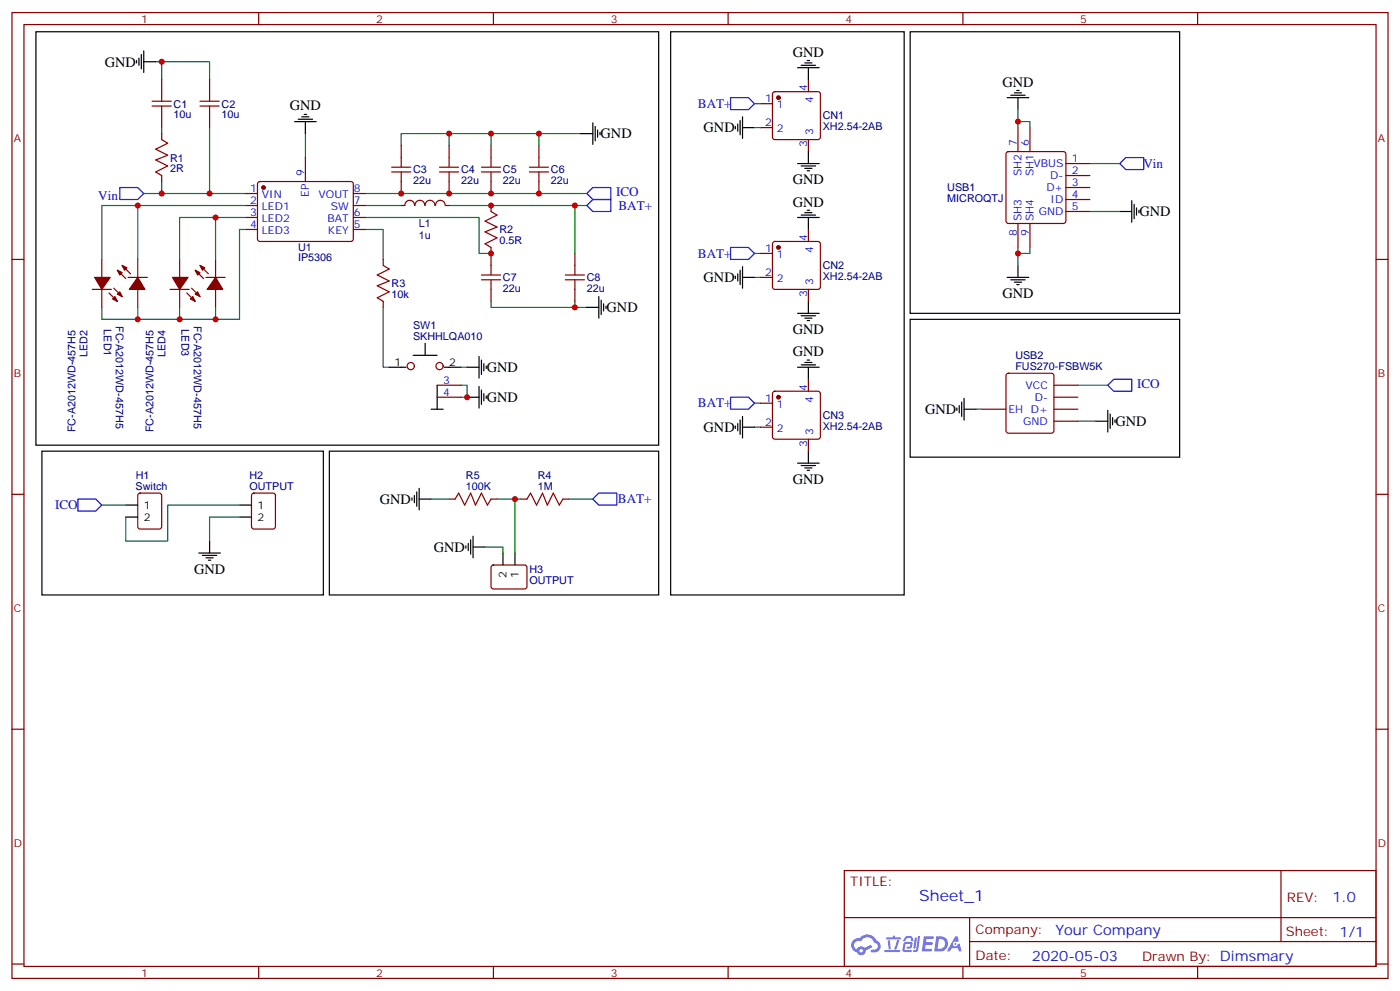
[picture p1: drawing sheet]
<svg xmlns="http://www.w3.org/2000/svg" width="412mm" height="292mm" viewBox="0 0 412 292" stroke-linecap="round" stroke-linejoin="round" font-family="sans-serif">
<g fill="none" stroke="#870000" stroke-width=".35">
<path d="M3.5 3.7h405.4v284.3h-405.4zM7.1 7.2h398.2v277.3h-398.2zM76.2 3.7v3.5M145.3 3.7v3.5M214.5 3.7v3.5M283.6 3.7v3.5M352.8 3.7v3.5M3.5 76.4h3.6M405.3 76.4h3.6M3.5 145.5h3.6M405.3 145.5h3.6M3.5 214.7h3.6"/>
<path d="M405.3 214.7h3.6M248.7 256.3h156.6v28.2h-156.6zM377.3 256.3v20.9M248.7 270.1h156.5M285.6 277.2h119.6M285.6 270.1v14.2M3.5 283.8h3.6M76.2 284.5v3.5M145.3 284.5v3.5M214.5 284.5v3.5M283.6 284.5v3.5M352.8 284.5v3.5"/>
<path d="M405.3 283.8h3.6"/>
</g>
<g fill="#5487ff">
<path d="M272.1 275.6h2.6l.3 .2-.1 .6h-2l-.1 1h1.6l.4 .4-.4 .3h-1.7l-.2 1.2 1.8 .1 .3 .3-.2 .4h-2.9z"/>
<path d="M281.4 275.7h.7l.4 1.3-.7 .3a.74 .74 0 0 0-1.1 .3 .74 .74 0 0 0 .5 1.1 .74 .74 0 0 0 .9-.7l.5-.3 .7 2.4h-.9l-.2-1h-1.9l-.5 1h-.9z"/>
<path d="M269.5 276.1h.6l-.4 2.9a.31 .31 0 0 1-.3 .3 .31 .31 0 0 1-.3-.3z"/>
<path d="M270.4 275.6h.6l-.5 4a.89 .89 0 0 1-.7 .7 .89 .89 0 0 1-.9-.3l1-.5z"/>
<path d="M266.8 275.8l.6-.2 1.2 .1 .5 1.3-.6 .1-.4-.9-1 .1a.95 .95 0 0 1-1 .8l-.1-.2z"/>
<path d="M266.4 277.5l1.8-.2a1.04 1.04 0 0 1 .6 1.1 1.04 1.04 0 0 1-.8 .9h-.7a.29 .29 0 0 1-.3-.4 .29 .29 0 0 1 .3-.2h.7l.2-.8h-1.4l-.4 1.7 1.9 .1a.29 .29 0 0 1 .3 .3 .29 .29 0 0 1-.3 .3h-2l-.4-.3 .2-2.1z"/>
<path d="M260.5 279.7h4.4a.3 .3 0 0 1 .3 .3 .3 .3 0 0 1-.3 .3h-4.3z"/>
<path d="M264.3 276.8h.6l-.5 1.6a1.02 1.02 0 0 1-.7 1.2l-.2-.3z"/>
<path d="M261.5 276.8h.6l.3 2.4-.3 .3-.3-.2z"/>
<path d="M261.1 276h1.9l.2-.5h.5l-.1 .5h1.5a.29 .29 0 0 1 .3 .3 .29 .29 0 0 1-.3 .3h-3.9z"/>
<path d="M275.8 275.6l-.6 4.5h1.4a2.27 2.27 0 0 0 2.7-2.3 2.27 2.27 0 0 0-2.7-2.2zM276.6 276.4a1.5 1.5 0 0 1 1.8 1.6 1.5 1.5 0 0 1-1.9 1.3h-.3z"/>
<path d="M251.4 276.8a2.09 2.09 0 0 0 1 3.5 1.37 1.37 0 0 0 1.5 .9 1.37 1.37 0 0 0 1.1-1.4l2-1-.5-.7-1.8 1a1.4 1.4 0 0 0-2.3 .4 1.32 1.32 0 0 1-.6-1.9 1.32 1.32 0 0 1 1.9-.4 2.02 2.02 0 0 1 2-1.3 2.02 2.02 0 0 1 1.8 1.6 1.09 1.09 0 0 1 1.1 1.4 1.09 1.09 0 0 1-1.6 .7 .41 .41 0 0 0-.5 .3 .41 .41 0 0 0 .4 .5 1.89 1.89 0 0 0 2.4-1.2 1.89 1.89 0 0 0-1.2-2.4 2.98 2.98 0 0 0-5-.6l-1 .1zM253.2 279.9a.52 .52 0 0 1 1 0 .52 .52 0 0 1-1 0z"/>
<circle cx="281.4" cy="277.9" r=".28"/>
</g>
<path d="M215.2 28.8h5.3l1.7 1.7-1.7 1.8h-5.3zM35.3 55.2h5.3l1.7 1.8-1.7 1.7h-5.3zM172.9 57l1.7-1.8h5.3v3.5h-5.3zM329.8 48.2l1.8-1.8h5.3v3.5h-5.3zM172.9 60.5l1.7-1.8h5.3v3.6h-5.3zM215.2 72.8h5.3l1.7 1.8-1.7 1.8h-5.3zM215.2 116.9h5.3l1.7 1.8-1.7 1.8h-5.3zM326.3 113.4l1.8-1.7h5.3v3.5h-5.3zM22.9 146.9h5.3l1.8 1.8-1.8 1.8h-5.3zM174.6 146.9l1.8-1.7h5.3v3.5h-5.3z" fill="none" stroke="#00f" stroke-width=".35"/>
<g fill="none" stroke="#000" stroke-width=".35">
<path d="M10.6 9.3h183.4v121.8h-183.4zM40.2 17.8v.7M40.9 17.1v2.1M41.6 16.1v4.2M42.3 18.2h3.6M42.3 15v6.3M197.6 9.3h68.7v165.9h-68.7zM234.9 19.9h6.4M236 19.2h4.2M237.1 18.5h2.1M237.8 17.8h.7M238.1 19.9v3.6"/>
<path d="M86.8 35.8h6.3M87.8 35.1h4.3M88.9 34.4h2.1M89.6 33.7h.7M90 35.8v3.5M171.1 39.3h3.5M174.6 36.2v6.3M175.3 37.2v4.3M176 38.3v2.1M176.7 39v.7M216.6 37.2v.7M217.3 36.5v2.1"/>
<path d="M218 35.5v4.2M218.7 37.6h3.5M218.7 34.4v6.3M296.7 28.8h6.3M297.7 28h4.3M298.8 27.3h2.1M299.5 26.6h.7M299.9 28.8v3.5M234.9 48.2h6.4M236 48.9h4.2M237.1 49.6h2.1M237.8 50.3h.7"/>
<path d="M238.1 44.6v3.6M333.4 59.1v6.3M218 79.6v4.2M218.7 78.5v6.3M234.9 64h6.4M236 63.3h4.2M237.1 62.6h2.1M237.8 61.9h.7M238.1 64v3.6M299.9 78.1v3.6M329.8 62.3h3.6M334.1 60.1v4.3"/>
<path d="M334.8 61.2v2.1M335.5 61.9v.7M172.9 90.5h3.5M176.4 87.3v6.4M177.1 88.4v4.2M177.8 89.4v2.1M178.5 90.1v.7M216.6 81.3v.7M217.3 80.6v2.1M218.7 81.7h3.5M234.9 92.3h6.4M236 93h4.2"/>
<path d="M237.1 93.7h2.1M237.8 94.4h.7M238.1 88.7v3.6M296.7 81.7h6.3M297.7 82.4h4.3M298.8 83.1h2.1M299.5 83.8h.7M114.7 108.1h4.9M121.7 104.6h7.1M125.2 101.1v3.5M128.8 113.4v7.1M130.9 108.1h4.9"/>
<path d="M137.6 108.1h3.5M137.6 116.9h3.5M141.1 105v6.3M141.1 113.8v6.3M141.8 106v4.2M141.8 114.8v4.3M142.5 107.1v2.1M142.5 115.9v2.1M143.2 107.8v.7M143.2 116.6v.7M234.9 108.1h6.4M236 107.4h4.2"/>
<path d="M237.1 106.7h2.1M237.8 106h.7M238.1 108.1v3.6M282.6 119.4v2.1M283.3 118.4v4.2M284 117.3v6.3M12.3 132.8h82.9v42.4h-82.9zM97 132.8h97v42.4h-97zM127 120.5h3.5M216.6 125.4v.7M217.3 124.7v2.1M218 123.6v4.3"/>
<path d="M218.7 122.6v6.3M218.7 125.8h3.5M234.9 136.3h6.4M236 137.1h4.2M237.1 137.8h2.1M237.8 138.5h.7M238.1 132.8v3.5M281.9 120.1v.7M284 120.5h3.5M322.8 124h3.5M326.3 120.8v6.4M327 121.9v4.2"/>
<path d="M327.7 122.9v2.2M328.4 123.6v.8M37 148.7h3.6M37 152.2h3.6M61.7 159.3v3.5M70.6 148.7h3.5M70.6 152.2h3.5M121.4 146.6v.7M122.1 145.9v2.1M122.8 144.8v4.2M123.5 146.9h3.5M123.5 143.8v6.3"/>
<path d="M137.9 160v2.1M138.6 158.9v4.3M139.3 157.9v6.3M58.6 162.8h6.3M59.6 163.5h4.3M60.7 164.2h2.1M61.4 164.9h.7M137.2 160.7v.7M139.3 161h3.6M148.2 162.8v3.5M151.7 162.8v3.5"/>
</g>
<g fill="none" stroke="#008700" stroke-width=".35">
<path d="M45.9 18.2h15.8v5.3M47.6 18.2v5.3M47.6 37.6v1.7M61.7 37.6v19.4M90 39.3v7.1M132.3 39.3v3.6M144.6 39.3v3.6M158.7 39.3v3.6M171.1 39.3h-52.9v3.6M222.2 30.5h1.8M222.2 37.6h1.8M299.9 35.8h3.5v1.8"/>
<path d="M299.9 32.3v5.3M42.3 57h30M47.6 53.4v3.6M107.6 57h65.3M321 48.2h8.8M40.6 60.5v15.9M63.5 64v12.4M72.3 67.6h-1.7v26.4h-40.6v-3.5M72.3 60.5h-42.3v15.9M72.3 64h-19.4v12.4M107.6 67.6h5.3v8.8M107.6 64h33.5v10.6h3.5"/>
<path d="M107.6 60.5h10.6M132.3 60.5h40.6M169.3 60.5v14.1M222.2 74.6h1.8M299.9 72.8v5.3M303.4 72.8v1.8h-3.5M321 62.3h8.8M40.6 90.5v3.5M52.9 90.5v3.5M63.5 90.5v3.5M112.9 90.5v17.6h1.8M144.6 88.7v1.8h28.3"/>
<path d="M169.3 88.7v1.8M222.2 81.7h1.8M135.8 113.4h1.8v3.5h-1.8M135.8 108.1h1.8M222.2 118.7h1.8M317.5 113.4h8.8M222.2 125.8h1.8M287.5 120.5h1.8M317.5 124h5.3M30 148.7h7M70.6 148.7h-21.2v10.6h-12.4v-7.1M70.6 152.2h-8.9v7.1"/>
<path d="M127 146.9h5.3M146.4 146.9h7.1M151.7 146.9v15.9M167.6 146.9h7M142.9 161h5.3v1.8"/>
</g>
<g fill="none" stroke="#870000" stroke-width=".35">
<path d="M44.8 31.2h5.6M44.8 29.8h5.6M47.6 23.5v6.3M47.6 31.2v6.4M47.6 39.3v1.8l1.8 1.1-3.5 1.7 3.5 1.8-3.5 1.4 3.5 1.8-3.5 1.7 1.7 1.1v1.7M58.9 31.2h5.7M58.9 29.8h5.7M61.7 23.5v6.3M61.7 31.2v6.4M224 30.5h3.5M224 37.6h3.5M227.8 27.2l.4-.2h12.7l.5 .2 .3 .5v12.7l-.3 .5-.5 .2h-12.7l-.5-.2-.2-.5v-12.7z"/>
<path d="M238.1 23.5v3.5M299.9 37.6v7M303.4 37.6v7M72.3 57h3.5M76.1 53.7l.5-.3 27 .1 .5 .7-.1 16.5-.6 .4-27.1-.1-.5-.6v-16.2zM90 46.4v7M104.1 57h3.5M115.4 50.6h5.6M115.4 49.2h5.6M118.2 42.9v6.3M118.2 50.6v6.4M129.5 50.6h5.6"/>
<path d="M129.5 49.2h5.6M132.3 42.9v6.3M132.3 50.6v6.4M141.8 50.6h5.7M141.8 49.2h5.7M144.6 42.9v6.3M144.6 50.6v6.4M155.9 50.6h5.7M155.9 49.2h5.7M158.7 42.9v6.3M158.7 50.6v6.4M238.1 41.1v3.5"/>
<path d="M296.6 44.8l.4-.2h16.3l.5 .2 .2 .5v19.8l-.3 .5-.4 .2h-16.3l-.5-.2-.2-.5v-19.8zM314 48.2h7M314 51.7h7M314 55.2h7M314 58.7h7M30 76.4v5.3M34.6 79.6l2.4 2.4M36 78.1l2.5 2.5M40.6 76.4v5.3M52.9 76.4v5.3M57.5 79.6l2.5 2.4M58.9 78.1l2.5 2.5"/>
<path d="M63.5 76.4v5.3M72.3 60.5h3.5M72.3 64h3.5M72.3 67.6h3.5M104.1 60.5h3.5M104.1 64h3.5M104.1 67.6h3.5M112.9 76.4v1.7l1.8 1.1-3.6 1.8 3.6 1.7-3.6 1.4 3.6 1.8-3.6 1.8 1.8 1v1.8M118.2 60.5h1M119.3 60.5a1.41 1.41 0 0 1 1.4-1.5 1.41 1.41 0 0 1 1.4 1.5M122.3 60.5a1.41 1.41 0 0 1 1.4-1.5 1.41 1.41 0 0 1 1.4 1.5M125.3 60.5a1.41 1.41 0 0 1 1.4-1.5 1.41 1.41 0 0 1 1.4 1.5"/>
<path d="M128.3 60.5a1.41 1.41 0 0 1 1.4-1.5 1.41 1.41 0 0 1 1.4 1.5M131.2 60.5h1.1M144.6 60.5v1.8l1.8 1-3.5 1.8 3.5 1.8-3.5 1.4 3.5 1.7-3.5 1.8 1.7 1v8.2M169.3 74.6v6.4M224 74.6h3.5M227.8 71.3l.4-.2h12.7l.5 .2 .3 .5v12.7l-.3 .5-.5 .2h-12.7l-.5-.2-.2-.5v-12.7zM238.1 67.6v3.5M299.9 65.8v7M303.4 65.8v7M314 62.3h7M27.2 85.2h5.6M30 85.2v5.3"/>
<path d="M32.1 86.3l2.5 2.4M33.5 84.8l2.5 2.5M37.7 81.7h5.7M40.6 85.2v5.3M50.1 85.2h5.6M52.9 85.2v5.3M55 86.3l2.5 2.4M56.4 84.8l2.5 2.5M60.7 81.7h5.6M63.5 85.2v5.3M141.8 82.4h5.7M141.8 81h5.7"/>
<path d="M144.6 82.4v6.3M166.5 82.4h5.7M166.5 81h5.7M169.3 82.4v6.3M224 81.7h3.5M238.1 85.2v3.5M122.1 107.8a1.06 1.06 0 0 0-1.5-1 1.06 1.06 0 0 0-.3 1.8 1.06 1.06 0 0 0 1.7-.5l.1-.3M128.8 116.9h7M128.8 113.4h7M130.5 107.8a1.06 1.06 0 0 0-1.5-1 1.06 1.06 0 0 0-.2 1.8 1.06 1.06 0 0 0 1.7-.5v-.3M224 118.7h3.5M227.8 115.4l.4-.2h12.7l.5 .2 .3 .5v12.7l-.3 .5-.5 .2h-12.7l-.5-.2-.2-.5v-12.7z"/>
<path d="M238.1 111.7v3.5M296.6 110.1l.4-.2h12.7l.5 .2 .2 .5v16.2l-.2 .5-.5 .2h-12.7l-.5-.2-.2-.5v-16.2zM310.4 116.9h7.1M310.4 113.4h7.1M224 125.8h3.5M238.1 129.3v3.5M289.3 120.5h7M310.4 120.5h7.1M310.4 124h7.1M40.8 145.4l.5-.2h5.6l.7 .4v9.4l-.4 .7-5.9 .1-.7-.5v-9.4zM74.3 145.4l.5-.2h5.6l.7 .4v9.4l-.4 .7-5.9 .1-.7-.5v-9.4zM132.3 146.9h1.8l1-1.7 1.8 3.5 1.7-3.5 1.5 3.5 1.7-3.5 1.8 3.5 1-1.8h1.8"/>
<path d="M153.5 146.9h1.7l1.1-1.7 1.7 3.5 1.8-3.5 1.4 3.5 1.8-3.5 1.7 3.5 1.1-1.8h1.8M144.9 166.5l.4-.2 9.5 .1 .4 .6v6l-.7 .4-9.4-.1-.5-.6v-5.7z"/>
</g>
<g fill="#870000" stroke="#870000" stroke-width=".35">
<path d="M33.2 88l.7-.7 .7 1.4z"/>
<path d="M34.6 86.6l.7-.7 .7 1.4z"/>
<path d="M27.9 81.7h4.6l-2.5 3.5z"/>
<path d="M36 78.1l1.4 .7-.7 .8z"/>
<path d="M34.6 79.6l1.4 .7-.7 .7z"/>
<path d="M40.6 81.7l2.1 3.5h-4.6z"/>
<path d="M58.9 78.1l1.4 .7-.7 .8z"/>
<path d="M57.5 79.6l1.4 .7-.7 .7z"/>
<path d="M63.5 81.7l2.1 3.5h-4.6z"/>
<path d="M56.1 88l.7-.7 .7 1.4z"/>
<path d="M57.5 86.6l.7-.7 .7 1.4z"/>
<path d="M50.8 81.7h4.6l-2.5 3.5z"/>
<circle cx="77.6" cy="55.2" r=".53"/>
<circle cx="229.3" cy="28.8" r=".53"/>
<circle cx="229.3" cy="72.8" r=".53"/>
<circle cx="229.3" cy="116.9" r=".53"/>
</g>
<g fill="#c00">
<circle cx="151.7" cy="146.9" r=".88"/>
<circle cx="52.9" cy="94" r=".88"/>
<circle cx="169.3" cy="60.5" r=".88"/>
<circle cx="144.6" cy="60.5" r=".88"/>
<circle cx="169.3" cy="90.5" r=".88"/>
<circle cx="158.8" cy="39.3" r=".88"/>
<circle cx="144.6" cy="39.3" r=".88"/>
<circle cx="61.7" cy="57" r=".88"/>
<circle cx="47.6" cy="57" r=".88"/>
<circle cx="47.6" cy="18.2" r=".88"/>
<circle cx="118.2" cy="57" r=".88"/>
<circle cx="144.6" cy="57" r=".88"/>
<circle cx="132.3" cy="57" r=".88"/>
<circle cx="132.3" cy="39.3" r=".88"/>
<circle cx="158.8" cy="57" r=".88"/>
<circle cx="144.6" cy="74.6" r=".88"/>
<circle cx="299.9" cy="74.6" r=".88"/>
<circle cx="299.9" cy="35.8" r=".88"/>
<circle cx="40.6" cy="60.5" r=".88"/>
<circle cx="63.5" cy="64" r=".88"/>
<circle cx="40.6" cy="94" r=".88"/>
<circle cx="63.5" cy="94" r=".88"/>
<circle cx="137.6" cy="116.9" r=".88"/>
</g>
<path d="M268.1 9.3h79.4v83h-79.4zM268.1 94h79.4v40.6h-79.4z" fill="none" stroke="#000" stroke-width=".35"/>
<text font-size="4.6" fill="#00f" x="270.8" y="265.3">Sheet_1</text>
<g font-size="4.2">
<text x="233.5" y="16.8">GND</text>
<text x="30.9" y="19.6">GND</text>
<text x="295.3" y="25.5">GND</text>
<text x="85.4" y="32.5">GND</text>
<text x="176.9" y="40.7">GND</text>
<text x="207.3" y="39">GND</text>
<text x="233.5" y="54.2">GND</text>
<text x="233.5" y="60.9">GND</text>
<text x="335.7" y="63.7">GND</text>
<text x="207.3" y="83.1">GND</text>
<text x="295.3" y="87.8">GND</text>
<text x="178.7" y="91.9">GND</text>
<text x="233.5" y="98.2">GND</text>
<text x="233.5" y="105">GND</text>
<text x="143.4" y="109.6">GND</text>
<text x="143.4" y="118.4">GND</text>
<text x="272.5" y="121.9">GND</text>
<text x="328.6" y="125.4">GND</text>
<text x="207.3" y="127.2">GND</text>
<text x="233.5" y="142.3">GND</text>
<text x="111.9" y="148.3">GND</text>
<text x="127.8" y="162.5">GND</text>
<text x="57.1" y="168.9">GND</text>
</g>
<g font-size="4.2" fill="#00f">
<text x="392.5" y="265.6">1.0</text>
<text x="310.9" y="275.1">Your Company</text>
<text x="304" y="282.9">2020-05-03</text>
</g>
<g font-size="3.9" fill="#00f">
<text x="205.6" y="31.8">BAT+</text>
<text x="336.8" y="49.5">Vin</text>
<text x="28.9" y="58.7">Vin</text>
<text x="181.5" y="57.7">ICO</text>
<text x="182.2" y="61.7">BAT+</text>
<text x="205.6" y="75.8">BAT+</text>
<text x="205.6" y="119.9">BAT+</text>
<text x="335" y="114.2">ICO</text>
<text x="16.2" y="150">ICO</text>
<text x="182" y="148.2">BAT+</text>
</g>
<g font-size="3.9" fill="#800">
<text x="250.5" y="260.9">TITLE:</text>
<text x="379.1" y="265.6">REV:</text>
<text x="287.4" y="275.1">Company:</text>
<text x="378.7" y="275.7">Sheet: 1/1</text>
<text x="287.4" y="282.8">Date:</text>
<text x="336.4" y="282.8">Drawn By: Dimsmary</text>
</g>
<g font-size="3.2" fill="#800">
<text x="41.6" y="6.7">1</text>
<text x="110.8" y="6.7">2</text>
<text x="179.9" y="6.7">3</text>
<text x="249.1" y="6.7">4</text>
<text x="318.2" y="6.7">5</text>
<text x="4.1" y="41.8">A</text>
<text x="405.9" y="41.8">A</text>
<text x="4.1" y="110.9">B</text>
<text x="405.9" y="110.9">B</text>
<text x="4.1" y="180.1">C</text>
<text x="405.9" y="180.1">C</text>
<text x="4.1" y="249.2">D</text>
<text x="405.9" y="249.2">D</text>
<text x="41.6" y="287.5">1</text>
<text x="110.8" y="287.5">2</text>
<text x="179.9" y="287.5">3</text>
<text x="249.1" y="287.5">4</text>
<text x="318.2" y="287.5">5</text>
</g>
<g font-size="3.2" fill="#00f">
<text x="237.8" y="26.8" transform="rotate(-90 237.8 26.8)">4</text>
<text x="225.3" y="30.2">1</text>
<text x="228.8" y="31.9">1</text>
<text x="239.5" y="30.3" transform="rotate(-90 239.5 30.3)">4</text>
<text x="225.3" y="37.2">2</text>
<text x="228.8" y="39">2</text>
<text x="239.5" y="39.8" transform="rotate(-90 239.5 39.8)">3</text>
<text x="237.8" y="43.3" transform="rotate(-90 237.8 43.3)">3</text>
<text x="299.5" y="42.9" transform="rotate(-90 299.5 42.9)">7</text>
<text x="303" y="42.9" transform="rotate(-90 303 42.9)">6</text>
<text x="315.7" y="47.8">1</text>
<text x="89.6" y="51.7" transform="rotate(-90 89.6 51.7)">9</text>
<text x="300.9" y="51.9" transform="rotate(-90 300.9 51.9)">SH2</text>
<text x="304.4" y="49.2">VBUS</text>
<text x="304.4" y="51.9" transform="rotate(-90 304.4 51.9)">SH1</text>
<text x="309.4" y="52.7">D-</text>
<text x="315.7" y="51.3">2</text>
<text x="73.7" y="56.6">1</text>
<text x="77.2" y="58.4">VIN</text>
<text x="91" y="58.1" transform="rotate(-90 91 58.1)">EP</text>
<text x="93.8" y="58.4">VOUT</text>
<text x="104.2" y="56.6">8</text>
<text x="308.2" y="56.3">D+</text>
<text x="309.5" y="59.8">ID</text>
<text x="315.7" y="54.9">3</text>
<text x="315.7" y="58.4">4</text>
<text x="73.7" y="60.1">2</text>
<text x="73.7" y="63.7">3</text>
<text x="77.2" y="61.9">LED1</text>
<text x="77.2" y="65.4">LED2</text>
<text x="96.5" y="65.4">BAT</text>
<text x="97.5" y="61.9">SW</text>
<text x="104.2" y="63.7">6</text>
<text x="104.2" y="60.1">7</text>
<text x="300.9" y="65.1" transform="rotate(-90 300.9 65.1)">SH3</text>
<text x="304.4" y="65.1" transform="rotate(-90 304.4 65.1)">SH4</text>
<text x="306" y="63.3">GND</text>
<text x="315.7" y="61.9">5</text>
<text x="73.7" y="67.2">4</text>
<text x="77.2" y="69">LED3</text>
<text x="96.6" y="69">KEY</text>
<text x="104.2" y="67.2">5</text>
<text x="237.8" y="70.9" transform="rotate(-90 237.8 70.9)">4</text>
<text x="299.5" y="69.6" transform="rotate(-90 299.5 69.6)">8</text>
<text x="303" y="69.6" transform="rotate(-90 303 69.6)">9</text>
<text x="225.3" y="74.3">1</text>
<text x="228.8" y="76">1</text>
<text x="239.5" y="74.4" transform="rotate(-90 239.5 74.4)">4</text>
<text x="225.3" y="81.3">2</text>
<text x="228.8" y="83.1">2</text>
<text x="239.5" y="83.9" transform="rotate(-90 239.5 83.9)">3</text>
<text x="237.8" y="87.4" transform="rotate(-90 237.8 87.4)">3</text>
<text x="130.5" y="113.1">3</text>
<text x="130.5" y="116.6">4</text>
<text x="225.3" y="118.4">1</text>
<text x="237.8" y="115" transform="rotate(-90 237.8 115)">4</text>
<text x="239.5" y="118.5" transform="rotate(-90 239.5 118.5)">4</text>
<text x="302.1" y="114.5">VCC</text>
<text x="304.8" y="118">D-</text>
<text x="225.3" y="125.4">2</text>
<text x="228.8" y="120.1">1</text>
<text x="297" y="121.5">EH D+</text>
<text x="301.4" y="125.1">GND</text>
<text x="228.8" y="127.2">2</text>
<text x="237.8" y="131.5" transform="rotate(-90 237.8 131.5)">3</text>
<text x="239.5" y="128" transform="rotate(-90 239.5 128)">3</text>
</g>
<g font-size="3.2" fill="#000080">
<text x="51.2" y="34.8">10u</text>
<text x="51.2" y="31.7">C1</text>
<text x="65.3" y="34.8">10u</text>
<text x="65.3" y="31.7">C2</text>
<text x="242.4" y="35.2">CN1</text>
<text x="242.4" y="38.4">XH2.54-2AB</text>
<text x="50.1" y="47.6">R1</text>
<text x="50.1" y="50.7">2R</text>
<text x="121.7" y="51.1">C3</text>
<text x="135.8" y="51.1">C4</text>
<text x="148.2" y="51.1">C5</text>
<text x="162.3" y="51.1">C6</text>
<text x="121.7" y="54.2">22u</text>
<text x="135.8" y="54.2">22u</text>
<text x="148.2" y="54.2">22u</text>
<text x="162.3" y="54.2">22u</text>
<text x="279" y="59.6">MICROQTJ</text>
<text x="279" y="56.3">USB1</text>
<text x="123.4" y="70.5">1u</text>
<text x="123.4" y="67">L1</text>
<text x="147.1" y="71.9">0.5R</text>
<text x="147.1" y="68.7">R2</text>
<text x="87.8" y="76.8">IP5306</text>
<text x="87.8" y="73.9">U1</text>
<text x="148.2" y="82.8">C7</text>
<text x="172.9" y="82.8">C8</text>
<text x="242.4" y="82.5">XH2.54-2AB</text>
<text x="242.4" y="79.3">CN2</text>
<text x="115.4" y="87.7">10k</text>
<text x="115.4" y="84.6">R3</text>
<text x="148.2" y="86">22u</text>
<text x="172.9" y="86">22u</text>
<text x="30.6" y="97" transform="rotate(90 30.6 97)">LED1</text>
<text x="34.2" y="96" transform="rotate(90 34.2 96)">FC-A2012WD-457H5</text>
<text x="53.5" y="97" transform="rotate(90 53.5 97)">LED3</text>
<text x="57.1" y="96" transform="rotate(90 57.1 96)">FC-A2012WD-457H5</text>
<text x="121.7" y="100">SKHHLQA010</text>
<text x="121.7" y="96.8">SW1</text>
<text x="25.8" y="105.2" transform="rotate(-90 25.8 105.2)">LED2</text>
<text x="48.7" y="105.2" transform="rotate(-90 48.7 105.2)">LED4</text>
<text x="299.1" y="105.6">USB2</text>
<text x="299.1" y="108.8">FUS270-FSBW5K</text>
<text x="242.4" y="123.4">CN3</text>
<text x="22.3" y="127.3" transform="rotate(-90 22.3 127.3)">FC-A2012WD-457H5</text>
<text x="45.2" y="127.3" transform="rotate(-90 45.2 127.3)">FC-A2012WD-457H5</text>
<text x="242.4" y="126.6">XH2.54-2AB</text>
<text x="40" y="141">H1</text>
<text x="73.5" y="141">H2</text>
<text x="137.2" y="140.9">R5</text>
<text x="158.4" y="140.9">R4</text>
<text x="40" y="144.1">Switch</text>
<text x="73.5" y="144.1">OUTPUT</text>
<text x="137.2" y="144.1">100K</text>
<text x="158.4" y="144.1">1M</text>
<text x="155.9" y="172">OUTPUT</text>
<text x="155.9" y="168.8">H3</text>
</g>
<g font-size="3.2">
<text x="116.2" y="107.8">1</text>
<text x="132.3" y="107.8">2</text>
<text x="42.3" y="149.8">1</text>
<text x="75.8" y="149.8">1</text>
<text x="42.3" y="153.3">2</text>
<text x="75.8" y="153.3">2</text>
<text x="149.2" y="170.1" transform="rotate(-90 149.2 170.1)">2</text>
<text x="152.8" y="170.1" transform="rotate(-90 152.8 170.1)">1</text>
</g>
</svg>
